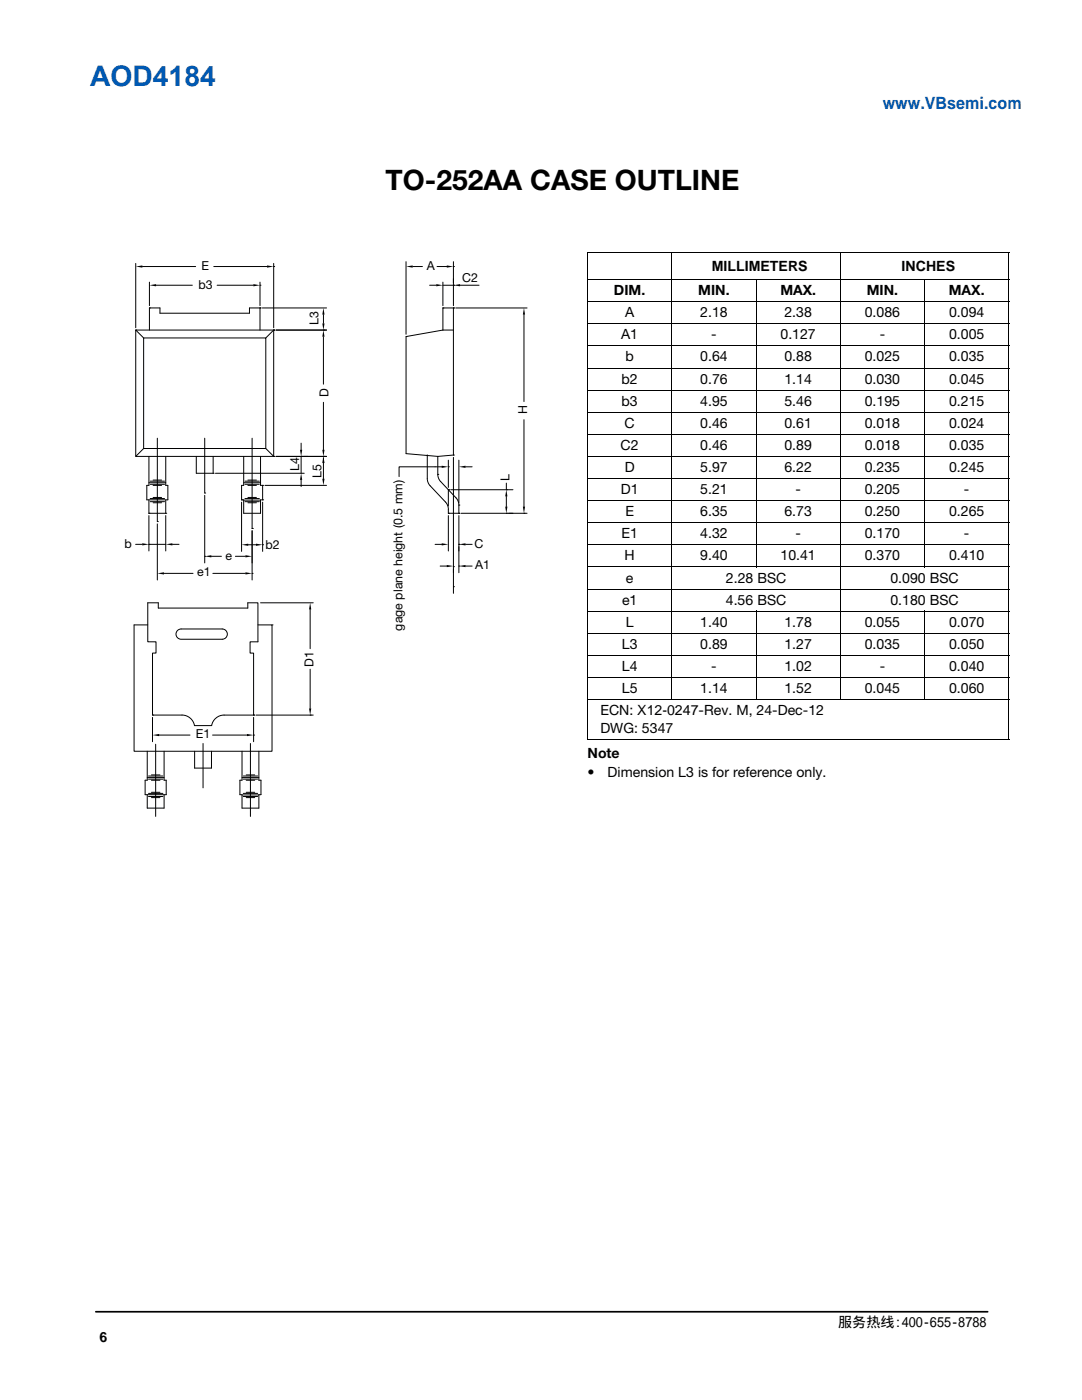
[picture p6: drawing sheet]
<svg xmlns="http://www.w3.org/2000/svg" width="216mm" height="279mm" viewBox="0 0 216 279" stroke-linecap="round" stroke-linejoin="round" font-family="sans-serif">
<path d="M19.1 261.8h178" fill="none" stroke="#000" stroke-width=".34"/>
<path d="M24.9 51.8h80.8v111.2h-80.8z" fill="#fff"/>
<g fill="none" stroke="#000001" stroke-width=".2">
<path d="M27.1 65.9h27.5v25.2h-27.5zM27.1 65.9l1.6 1.5M28.7 67.4h24.3v22.1h-24.3zM29.8 65.9v-4.4h2.1v1h17.9v-1h2.1v4.4M52.3 61.5h12.9M54.6 65.9l-1.6 1.5M55.1 65.9h10.1M64.5 62.8v1.7M88.4 65.9h2.1M88.4 65.9v-4.4h2.1v29.3M88.4 65.9l-7.4 1.3v23.3l6.4 .6M28.7 89.5l-1.6 1.6"/>
<path d="M29.7 99.8v2.6h3.4v-2.6M29.7 96.3h3.4M29.7 91.1v5.8h-.4v2.9h4.2v-2.9h-.4v-5.8M30 96h2.8M30 99.5h2.8M30 96.7h2.8M30.5 96.9h1.7M30.5 95.8h1.7M30.5 99.3h1.7M31.4 87.5v16.6M39.2 91.1v3.3h3.3v-3.3M40.8 87.5v10.9"/>
<path d="M48.6 99.8h3.4v2.6h-3.4zM48.6 96.3h3.4M48.6 91.1v5.8h-.4v2.9h.4M48.9 96.7h2.8M48.9 96h2.9M48.9 99.5h2.9M49.5 96.9h1.7M49.5 95.8h1.7M49.5 99.3h1.7M50.3 87.5v18M52 91.1v5.8h.4v2.9h-.4M53 89.5l1.6 1.6"/>
<path d="M85.3 90.8v4.7l.1 .8 .4 .6 3.3 3.6a2.86 2.86 0 0 1 .4 1.9h2.1v-1.6M87.4 91.1v3.6l.1 .7 .4 .7 3.3 3.6 .4 1.1M90.5 90.8l-3.1 .3M30 100.1h2.8M30.5 100.3h1.7M48.9 100.1h2.9M49.5 100.3h1.7M29.5 124.7h-2.7v25.2h27.5v-25.2h-2.8M29.5 120.3v7.8h1.6v2.2h-.7v12.4h5.9a2.52 2.52 0 0 1 2.5 2.1h3.4a2.53 2.53 0 0 1 2.5-2.1M29.4 149.9v5.8h-.4v2.9h4.2v-2.9h-.5v-5.8M29.4 158.6v2.7h3.3v-2.6M29.4 155.2h3.3"/>
<path d="M29.6 155.5h2.9M29.6 154.9h2.9M29.6 159h2.9M29.6 158.3h2.9M30.2 154.7h1.7M30.2 159.2h1.7M30.2 158.1h1.7M30.2 155.7h1.7M38.8 149.9v3.4h3.4v-3.4M40.5 148.4v8.8M48.3 149.9v5.8h-.4v2.9h.4M48.3 158.7l3.4-.1v2.7h-3.4z"/>
<path d="M48.3 155.2h3.4M48.5 155.5h2.9M48.5 154.9h2.9M48.5 159h2.9M48.5 158.3h2.9M49.1 154.7h1.7M49.1 159.2h1.7M49.1 158.1h1.7M49.1 155.7h1.7M51.7 149.9v5.8h.4v2.9h-.4"/>
</g>
<g fill="#000001">
<path d="M64.5 61.5l.3 1.3h-.5z"/>
<path d="M64.3 64.6h.5l-.3 1.3z"/>
</g>
<path d="M51.9 61.5h.1M54.6 65.9h.1M55.1 65.9h10.1M64.5 65.9h.1M64.5 67.2v9.5M55.1 91.1h10.1M64.5 80.3v9.5" fill="none" stroke="#000001" stroke-width=".2"/>
<g fill="#000001">
<path d="M64.5 65.9l.3 1.3h-.5z"/>
<path d="M64.3 89.8h.5l-.3 1.3z"/>
</g>
<path d="M54.6 65.9h.1M43 94.5h17.7M54.6 91.1h.1M55.1 91.1h6.3M60.1 88.4v1.4M60.1 91.1v3.4M60.1 95.8v1.3M64.5 91.1h.1" fill="none" stroke="#000001" stroke-width=".2"/>
<g fill="#000001">
<path d="M60.1 94.5l.2 1.3h-.4z"/>
<path d="M59.9 89.8h.4l-.2 1.3z"/>
</g>
<path d="M42.5 94.5h.1M52.9 96.9h12.3M54.6 91.1h.1M60.1 91.1h.1M60.5 91.1h4.7M64.5 91.4v4.1" fill="none" stroke="#000001" stroke-width=".2"/>
<g fill="#000001">
<path d="M64.3 95.5h.5l-.3 1.4z"/>
<path d="M64.5 91.1l.3 1.3h-.5z"/>
</g>
<path d="M52.4 96.9h.1M60.1 91.1h.1M64.5 91.1h.1M27.1 108.6h1.3M29.7 102.9v7.1M29.7 108.6h3.4M33.1 102.9v7.1M34.4 108.6h1.3" fill="none" stroke="#000001" stroke-width=".2"/>
<g fill="#000001">
<path d="M33.1 108.6l1.3-.2v.5z"/>
<path d="M28.4 108.4l1.3 .2-1.3 .3z"/>
</g>
<path d="M29.7 102.4h.1M29.7 108.6h.1M33.1 102.4h.1M48.2 100.2v9.8M49.5 108.7h1.6M52.4 100.2v9.8" fill="none" stroke="#000001" stroke-width=".2"/>
<g fill="#000001">
<path d="M48.2 108.7l1.3-.2v.4z"/>
<path d="M51.1 108.5l1.3 .2-1.3 .2z"/>
</g>
<path d="M48.2 99.8h.1M52.4 99.8h.1M31.4 104.6v11.2M32.7 114.4h5.8M42.5 114.4h6.5M50.3 105.9v9.9M52.4 108.7h.1" fill="none" stroke="#000001" stroke-width=".2"/>
<g fill="#000001">
<path d="M31.4 114.4l1.3-.2v.5z"/>
<path d="M49 114.2l1.3 .2-1.3 .3z"/>
</g>
<path d="M31.4 104.1h.1M50.3 105.5h.1M50.3 114.4h.1M30.4 143.2v4.8M31.8 146.7h6.1M42.4 146.7h6.9M50.6 143.2v4.8" fill="none" stroke="#000001" stroke-width=".2"/>
<g fill="#000001">
<path d="M30.4 146.7l1.4-.2v.4z"/>
<path d="M49.3 146.5l1.3 .2-1.3 .2z"/>
</g>
<path d="M52 120.3h10.5M61.9 133.6v7.8M30.4 142.7h.1M50.6 142.7h.1M50.6 146.7h.1M51.1 142.7h11.4" fill="none" stroke="#000001" stroke-width=".2"/>
<path d="M61.7 141.4h.4l-.2 1.3z" fill="#000001"/>
<path d="M87.4 94.7h.1M86.8 108.6h1.3M89.5 102.9v7.1M90.5 113.1h.1M90.5 117.1h.1M90.5 113.6v4.8M91.6 102.9v7.1M92.9 108.6h1.3M54.3 124.7h.1M50.6 142.7h.1M61.9 142.7h.1" fill="none" stroke="#000001" stroke-width=".2"/>
<g fill="#000001">
<path d="M88.1 108.4l1.4 .2-1.4 .3z"/>
<path d="M91.6 108.6l1.3-.2v.5z"/>
</g>
<path d="M90.5 91.3v23M87.8 113h1.4M89.5 102.4h.1M91.6 102.4h.1M91.6 108.6h.1M91.6 109.1v5.2M92.9 113h1.3" fill="none" stroke="#000001" stroke-width=".2"/>
<g fill="#000001">
<path d="M89.2 112.8l1.3 .2-1.3 .2z"/>
<path d="M91.6 113l1.3-.2v.4z"/>
</g>
<path d="M86.8 93.2h1.3M89.5 91.8v5.5M89.5 97.7v3.3M90.5 90.8h.1M91.6 91.8v8.5M92.9 93.2h1.3M91.6 108.6h.1M91.6 113h.1" fill="none" stroke="#000001" stroke-width=".2"/>
<g fill="#000001">
<path d="M91.6 93.2l1.3-.3v.5z"/>
<path d="M88.1 92.9l1.4 .3-1.4 .2z"/>
</g>
<path d="M40.8 98.9v13.4M86.8 93.2h-7.2v1.9M89.5 97.7h.1M89.5 93.2h.1M42.2 111h2M47 111h2M50.3 105.9v6.4M91.6 100.8h.1" fill="none" stroke="#000001" stroke-width=".2"/>
<g fill="#000001">
<path d="M49 110.8l1.3 .2-1.3 .2z"/>
<path d="M40.8 111l1.4-.2v.4z"/>
</g>
<path d="M29.8 56.3v4.7M31.1 56.9h7.3M43.3 56.9h7.3M51.9 56.3v4.7M40.8 98.4h.1M40.8 111h.1M50.3 105.5h.1M29.5 120.3h2.1v1.1h17.8v-1.1h2.1v7.8h-1.6v2.2h.7v12.4h-5.9" fill="none" stroke="#000001" stroke-width=".2"/>
<path d="M31.1 148.5v14.4M50 148.4v14.5" fill="none" stroke="#000001" stroke-width=".2" stroke-dasharray="352.8 352.8 352.8 352.8"/>
<g fill="#000001">
<path d="M29.8 56.9l1.3-.2v.4z"/>
<path d="M50.6 56.7l1.3 .2-1.3 .2z"/>
</g>
<path d="M27.1 52.6v12.8M28.4 53.2h10.6M42.7 53.2h10.6M51.9 56.9h.1M54.6 52.6v12.8M29.8 61.5h.1M51.9 61.5h.1" fill="none" stroke="#000001" stroke-width=".2"/>
<g fill="#000001">
<path d="M27.1 53.2l1.3-.2v.4z"/>
<path d="M53.3 53l1.3 .2-1.3 .2z"/>
</g>
<path d="M54.6 53.2h.1M85.7 56.9h1.4M88.4 56.9h2.1M88.4 56.3v4.7M90.5 55.6v5.4M91.8 56.9h3.8M27.1 65.9h.1M54.6 65.9h.1" fill="none" stroke="#000001" stroke-width=".2"/>
<g fill="#000001">
<path d="M87.1 56.7l1.3 .2-1.3 .2z"/>
<path d="M90.5 56.9l1.3-.2v.4z"/>
</g>
<path d="M81 52.2v14.5M82.3 53.2h2M87.2 53.2h2M90.5 56.9h.1M90.5 52.2v4.3M88.4 61.5h.1M90.5 61.5h.1" fill="none" stroke="#000001" stroke-width=".2"/>
<g fill="#000001">
<path d="M81 53.2l1.3-.2v.4z"/>
<path d="M89.2 53l1.3 .2-1.3 .2z"/>
</g>
<path d="M90.5 56.9h.1M90.5 53.2h.1M81 67.2h.1M89.9 97.7h12.5M101 96.4v1.3M101 99.1v2M92 102.4h10.4" fill="none" stroke="#000001" stroke-width=".2"/>
<g fill="#000001">
<path d="M100.8 101.1h.5l-.3 1.3z"/>
<path d="M101 97.7l.3 1.4h-.5z"/>
</g>
<path d="M90.9 61.5h14.3M104.6 62.8v17.3M89.5 97.7h.1M101 97.7h.1M104.6 83.8v17.3M91.6 102.4h.1M101.5 102.4h3.7" fill="none" stroke="#000001" stroke-width=".2"/>
<g fill="#000001">
<path d="M104.6 61.5l.2 1.3h-.5z"/>
<path d="M104.3 101.1h.5l-.2 1.3z"/>
</g>
<path d="M90.5 61.5h.1M101 102.4h.1M104.6 102.4h.1M35.5 125.7l.6-.2h8.2a1.02 1.02 0 0 1 1.1 1.1 1.02 1.02 0 0 1-1.1 1h-8.2a1.02 1.02 0 0 1-.9-.7 1.02 1.02 0 0 1 .3-1.2zM61.9 121.6v7.9" fill="none" stroke="#000001" stroke-width=".2"/>
<path d="M61.9 120.3l.2 1.3h-.4z" fill="#000001"/>
<g fill="none" stroke="#000" stroke-width=".2">
<path d="M117.2 50.4h84.2M117.2 55.8h84.2M117.2 50.5v96.9M134 50.4v89.3M150.9 55.7v57.5M167.7 50.4v89.3M184.5 55.7v57.5M201.3 50.5v96.9M117.2 60.2h84.2M117.2 64.6h84.2M117.2 69h84.2M117.2 73.5h84.2"/>
<path d="M117.2 77.9h84.2M117.2 82.3h84.2M117.2 86.7h84.2M117.2 91.1h84.2M117.2 95.5h84.2M117.2 99.9h84.2M117.2 104.3h84.2M117.2 108.7h84.2M117.2 113.1h84.2M117.2 117.5h84.2M117.2 122h84.2M117.2 126.4h84.2"/>
<path d="M117.2 130.8h84.2M117.2 135.2h84.2M117.2 139.6h84.2M150.9 121.9v17.8M184.5 121.9v17.8M117.2 147.5h84.2"/>
</g>
<text font-size="5.6" fill="#0059b3" x="18" y="17.2">AOD4184</text>
<text font-size="5.6" x="76.9" y="38">TO-252AA CASE OUTLINE</text>
<text font-size="3.4" fill="#0059b3" x="176.1" y="21.7">www.VBsemi.com</text>
<g font-size="2.8">
<text x="122.5" y="58.9">DIM.</text>
<text x="139.3" y="58.9">MIN.</text>
<text x="142" y="54.1">MILLIMETERS</text>
<text x="155.7" y="58.9">MAX.</text>
<text x="173" y="58.9">MIN.</text>
<text x="179.9" y="54.1">INCHES</text>
<text x="189.3" y="58.9">MAX.</text>
<text x="124.7" y="63.3">A</text>
<text x="139.7" y="63.3">2.18</text>
<text x="156.5" y="63.3">2.38</text>
<text x="172.5" y="63.3">0.086</text>
<text x="189.4" y="63.3">0.094</text>
<text x="123.9" y="67.7">A1</text>
<text x="141.9" y="67.7">-</text>
<text x="155.7" y="67.7">0.127</text>
<text x="175.5" y="67.7">-</text>
<text x="189.4" y="67.7">0.005</text>
<text x="124" y="76.6">b2</text>
<text x="124.8" y="72.1">b</text>
<text x="139.7" y="76.6">0.76</text>
<text x="139.7" y="72.1">0.64</text>
<text x="156.5" y="76.6">1.14</text>
<text x="156.5" y="72.1">0.88</text>
<text x="172.5" y="76.6">0.030</text>
<text x="172.5" y="72.1">0.025</text>
<text x="189.4" y="76.6">0.045</text>
<text x="189.4" y="72.1">0.035</text>
<text x="124" y="81">b3</text>
<text x="139.7" y="81">4.95</text>
<text x="156.5" y="81">5.46</text>
<text x="172.5" y="81">0.195</text>
<text x="189.4" y="81">0.215</text>
<text x="123.8" y="89.8">C2</text>
<text x="124.6" y="85.4">C</text>
<text x="139.7" y="85.4">0.46</text>
<text x="139.7" y="89.8">0.46</text>
<text x="156.5" y="85.4">0.61</text>
<text x="156.5" y="89.8">0.89</text>
<text x="172.5" y="85.4">0.018</text>
<text x="172.6" y="89.8">0.018</text>
<text x="189.4" y="85.4">0.024</text>
<text x="189.4" y="89.8">0.035</text>
<text x="124.6" y="94.2">D</text>
<text x="139.7" y="94.2">5.97</text>
<text x="156.5" y="94.2">6.22</text>
<text x="172.5" y="94.2">0.235</text>
<text x="189.4" y="94.2">0.245</text>
<text x="123.9" y="98.6">D1</text>
<text x="139.7" y="98.6">5.21</text>
<text x="158.7" y="98.6">-</text>
<text x="172.5" y="98.6">0.205</text>
<text x="192.3" y="98.6">-</text>
<text x="124" y="107.4">E1</text>
<text x="124.8" y="103">E</text>
<text x="139.7" y="103">6.35</text>
<text x="139.7" y="107.4">4.32</text>
<text x="156.5" y="103">6.73</text>
<text x="158.7" y="107.4">-</text>
<text x="172.5" y="107.4">0.170</text>
<text x="172.5" y="103">0.250</text>
<text x="189.4" y="103">0.265</text>
<text x="192.3" y="107.4">-</text>
<text x="124.6" y="111.8">H</text>
<text x="139.7" y="111.8">9.40</text>
<text x="155.7" y="111.8">10.41</text>
<text x="172.5" y="111.8">0.370</text>
<text x="189.4" y="111.8">0.410</text>
<text x="124.9" y="116.3">e</text>
<text x="144.8" y="116.3">2.28 BSC</text>
<text x="177.7" y="116.3">0.090 BSC</text>
<text x="124.1" y="120.7">e1</text>
<text x="124.9" y="125.1">L</text>
<text x="139.7" y="125.1">1.40</text>
<text x="144.8" y="120.7">4.56 BSC</text>
<text x="156.5" y="125.1">1.78</text>
<text x="172.6" y="125.1">0.055</text>
<text x="177.7" y="120.7">0.180 BSC</text>
<text x="189.4" y="125.1">0.070</text>
<text x="124.1" y="129.5">L3</text>
<text x="139.7" y="129.5">0.89</text>
<text x="156.5" y="129.5">1.27</text>
<text x="172.5" y="129.5">0.035</text>
<text x="189.4" y="129.5">0.050</text>
<text x="124.1" y="133.9">L4</text>
<text x="141.9" y="133.9">-</text>
<text x="156.5" y="133.9">1.02</text>
<text x="175.5" y="133.9">-</text>
<text x="189.4" y="133.9">0.040</text>
<text x="119.8" y="142.7">ECN: X12-0247-Rev. M, 24-Dec-12</text>
<text x="124.1" y="138.3">L5</text>
<text x="139.7" y="138.3">1.14</text>
<text x="156.5" y="138.3">1.52</text>
<text x="172.5" y="138.3">0.045</text>
<text x="189.4" y="138.3">0.060</text>
<text x="119.8" y="146.2">DWG: 5347</text>
<text x="117.2" y="151.2">Note</text>
<text x="117.2" y="155.1">•</text>
<text x="121.2" y="155.1">Dimension L3 is for reference only.</text>
<text x="19.8" y="267.9">6</text>
<text x="167.2" y="264.7">服务热线:400-655-8788</text>
</g>
<g font-size="2.5" fill="#000001">
<text x="40.2" y="53.9">E</text>
<text x="85.2" y="53.9">A</text>
<text x="39.6" y="57.6">b3</text>
<text x="92.2" y="56.3">C2</text>
<text x="63.6" y="64.9" transform="rotate(-90 63.6 64.9)">L3</text>
<text x="65.6" y="79.2" transform="rotate(-90 65.6 79.2)">D</text>
<text x="105.2" y="82.6" transform="rotate(-90 105.2 82.6)">H</text>
<text x="59.7" y="94" transform="rotate(-90 59.7 94)">L4</text>
<text x="64.2" y="95.4" transform="rotate(-90 64.2 95.4)">L5</text>
<text x="101.7" y="95.9" transform="rotate(-90 101.7 95.9)">L</text>
<text x="24.9" y="109.3">b</text>
<text x="45" y="111.7">e</text>
<text x="53" y="109.5">b2</text>
<text x="94.7" y="109.3">C</text>
<text x="94.8" y="113.6">A1</text>
<text x="39.4" y="115">e1</text>
<text x="80.3" y="125.8" transform="rotate(-90 80.3 125.8)">gage plane height (0.5 mm)</text>
<text x="62.5" y="133.1" transform="rotate(-90 62.5 133.1)">D1</text>
<text x="39.1" y="147.4">E1</text>
</g>
</svg>
